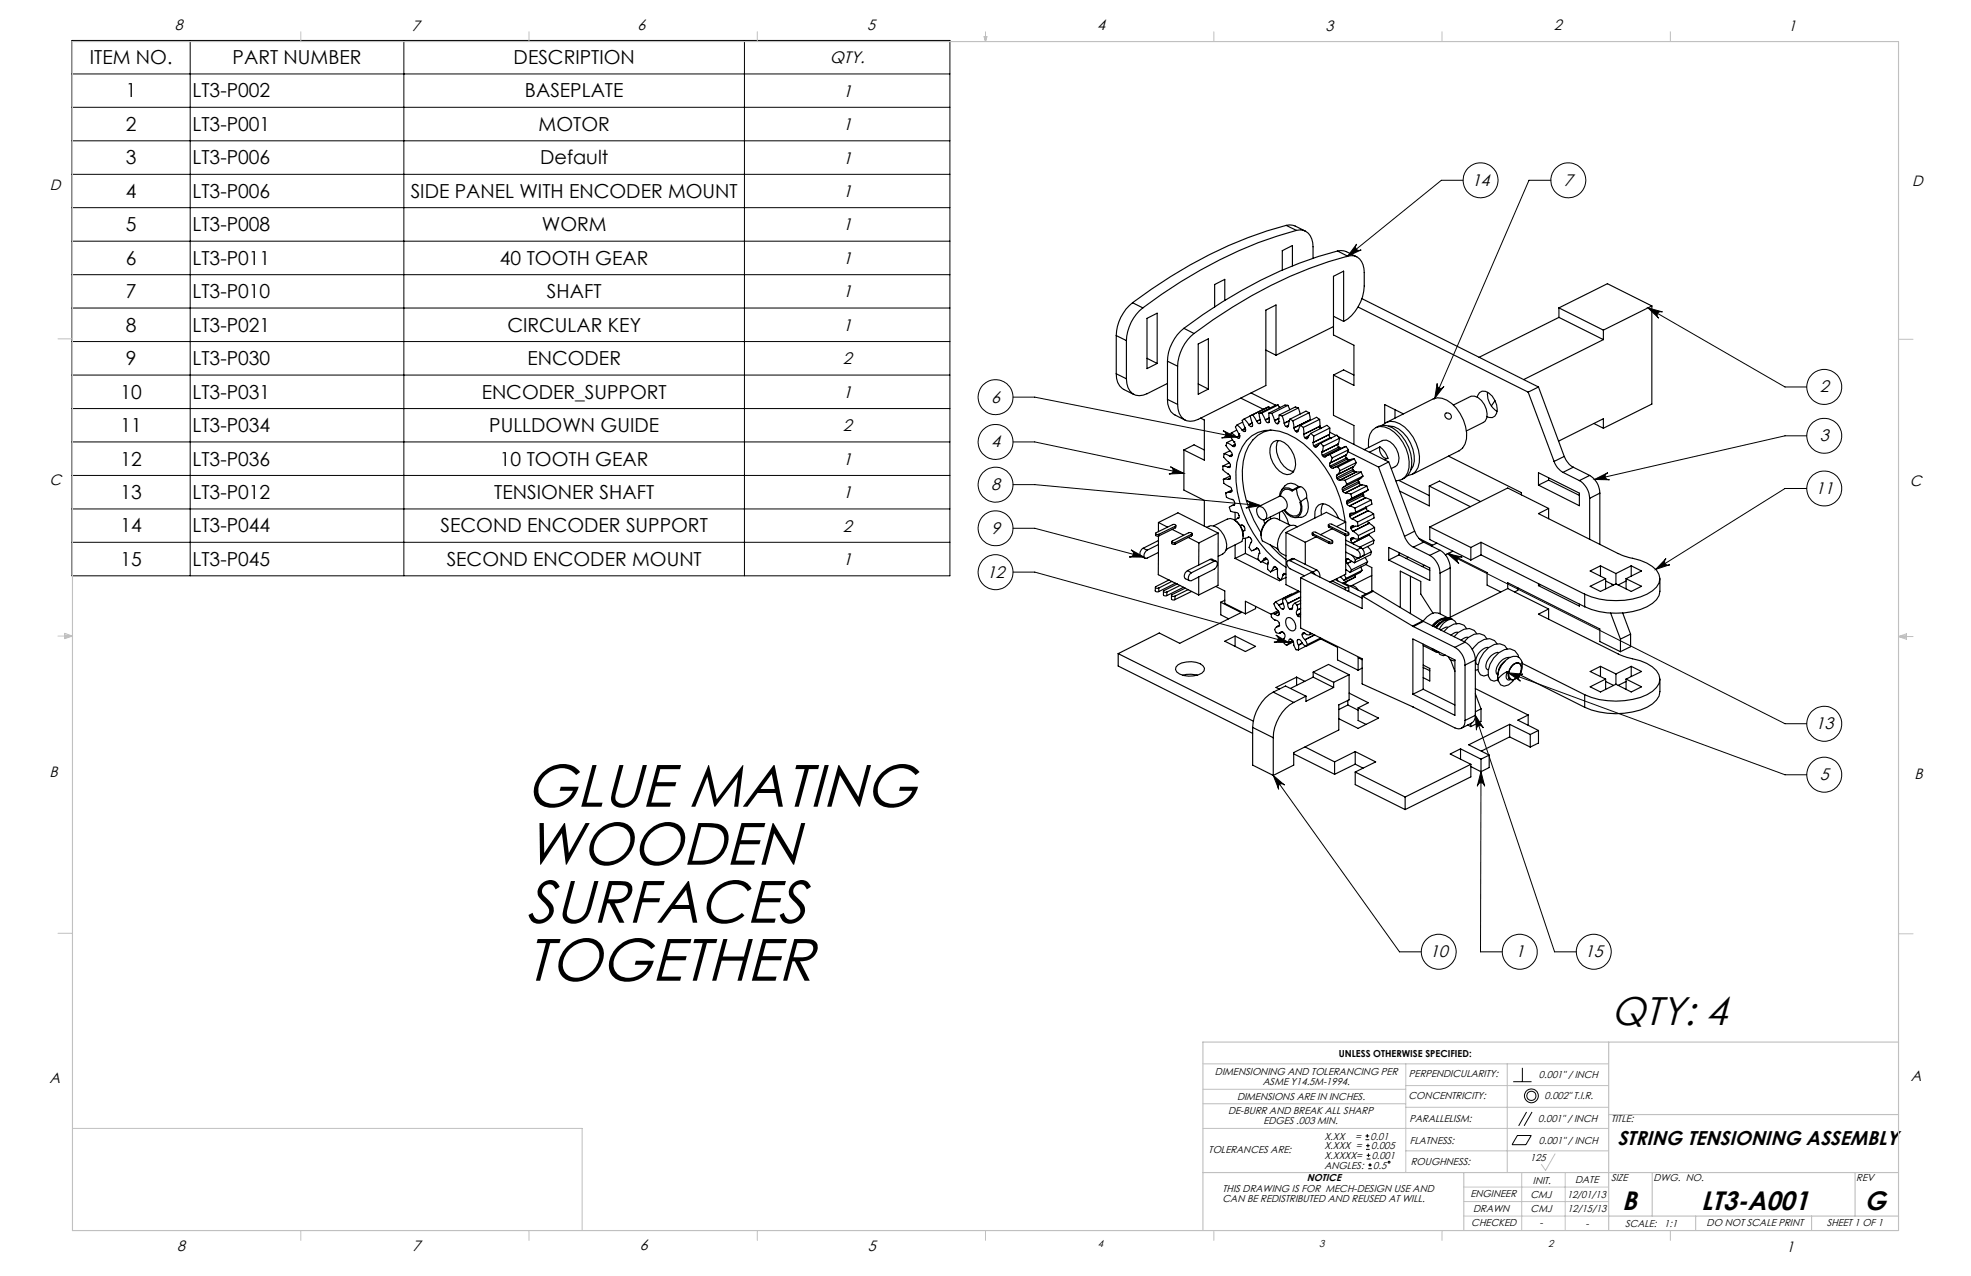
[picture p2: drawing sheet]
<svg xmlns="http://www.w3.org/2000/svg" width="432mm" height="279mm" viewBox="0 0 432 279" stroke-linecap="round" stroke-linejoin="round" font-family="sans-serif">
<g fill="none" stroke="#000" stroke-width=".22">
<path d="M15.8 8.9h192.3v117.2h-192.3zM15.8 16.2h192.3M41.7 8.9v117.2M88.5 8.9v117.2M163.1 8.9v117.2M15.8 23.5h192.3M15.8 30.8h192.3M15.8 38.2h192.3M320.5 39.5h-4.7l-20.6 16.6M339.8 39.5h-4.8l-20.7 47.7M15.8 45.5h192.3M15.8 52.8h192.3"/>
<path d="M297.2 53.4a.81 .81 0 0 0-.1 1.1 .81 .81 0 0 0 1.1 .2l-3 1.4zM15.8 60.1h192.3M15.8 67.5h192.3M15.8 74.8h192.3M361 67.4l3.2 .9a.8 .8 0 0 0-1 .3 .8 .8 0 0 0 .2 1.1zM361 67.4l30.1 17.3h4.7M15.8 82.1h192.3M15.8 89.5h192.3M15.8 96.8h192.3M221.9 96.8h4.8l32.7 6.8M221.9 87h4.8l44.2 8.7M267.9 94.3l3 1.4-3.3 .2a.81 .81 0 0 0 .9-.7 .81 .81 0 0 0-.6-.9z"/>
<path d="M314.9 84a.81 .81 0 0 0 .4 1 .81 .81 0 0 0 1-.4l-2 2.6zM395.8 95.4h-4.7l-41.8 9.6M15.8 104.1h192.3M15.8 111.4h192.3M15.8 118.7h192.3M221.9 115.7h4.8l23.9 6.3M221.9 106.1h4.8l49.5 4.6M256.4 102.2l3 1.4-3.3 .2a.81 .81 0 0 0 .9-.7 .81 .81 0 0 0-.6-.9zM273.1 109.6l3.1 1.1-3.3 .5a.82 .82 0 0 0 .9-.7 .82 .82 0 0 0-.7-.9zM349.3 105l2.9-1.5a.8 .8 0 0 0-.5 1 .8 .8 0 0 0 .9 .6zM395.8 107h-4.7l-28.4 17.7M221.9 125.3h4.8l55.6 15.4"/>
<path d="M247.8 120.4l2.8 1.6h-3.2a.81 .81 0 0 0 .9-.6 .81 .81 0 0 0-.5-1zM279.5 139.1l2.8 1.6-3.2-.1a.81 .81 0 0 0 .9-.6 .81 .81 0 0 0-.5-.9zM317.1 121.2l3.3 .8a.8 .8 0 0 0-1.1 .3 .8 .8 0 0 0 .3 1.1zM317.1 121.2l74 37.3h4.7M365 122.3a.79 .79 0 0 0-.2 1.1 .79 .79 0 0 0 1 .2l-3.1 1.1zM323.2 156.6l1.8 2.8a.8 .8 0 0 0-1-.5 .8 .8 0 0 0-.5 1zM323.2 156.6l17.4 51.8h4.7M330.4 147.3l3.3 .3a.81 .81 0 0 0-1 .5 .81 .81 0 0 0 .4 1.1zM330.4 147.3l60.7 22.4h4.7M278.9 169.8l2.5 2.1a.78 .78 0 0 0-1.1-.1 .78 .78 0 0 0-.2 1zM278.9 169.8l27.7 38.6h4.8M324.4 169l.9 3.2a.81 .81 0 0 0-.9-.8 .81 .81 0 0 0-.8 .8z"/>
<path d="M324.4 169l-.1 39.4h4.8M331.5 236.9h4M333.5 233.8v3.1M299.2 249.6h.8M299.2 248.7h.8M299.3 251.7h.8M299.3 250.9h.8M299.4 253.8h.8M299.4 253h.8M299.5 248.3v.8M299.7 250.4v.8M299.8 255.9h.7"/>
<path d="M299.8 255.1h.7M299.8 252.6v.8M300.1 254.7v.8M332.4 248.6h3.1l-1.2 2h-3zM334.4 243.5l-1.7 3M335.6 243.5l-1.7 3"/>
<circle cx="324.4" cy="39.5" r="3.8"/>
<circle cx="343.6" cy="39.5" r="3.8"/>
<circle cx="218.1" cy="87" r="3.8"/>
<circle cx="218.1" cy="96.8" r="3.8"/>
<circle cx="399.6" cy="84.7" r="3.8"/>
<circle cx="399.6" cy="95.4" r="3.8"/>
<circle cx="218.1" cy="115.7" r="3.8"/>
<circle cx="218.1" cy="106.1" r="3.8"/>
<circle cx="399.6" cy="107" r="3.8"/>
<circle cx="218.1" cy="125.3" r="3.8"/>
<circle cx="399.6" cy="158.5" r="3.8"/>
<circle cx="399.6" cy="169.6" r="3.8"/>
<circle cx="315.2" cy="208.4" r="3.8"/>
<circle cx="332.9" cy="208.4" r="3.8"/>
<circle cx="349.2" cy="208.4" r="3.8"/>
<circle cx="335.5" cy="240" r="1.51"/>
<circle cx="335.5" cy="240" r="1.01"/>
<circle cx="304.3" cy="254.5" r=".21"/>
</g>
<g fill="none" stroke="#c0c0c0" stroke-width=".22">
<path d="M65.9 6.9v2.2M115.9 6.9v2.2M165.9 6.9v2.2M215.6 8h.6l-.3 1.1zM215.7 8l.2 1.1M215.9 6.9v2.2M216 8l-.1 1.1M265.9 6.9v2.2M315.9 6.9v2.2M365.9 6.9v2.2M12.7 74.2h3.2M415.9 74.3h3.2"/>
<path d="M12.7 139.3h3.2M14.2 139.1l1.7 .2M14.2 138.7l1.7 .6-1.7 .5zM15.9 139.3l-1.7 .3M415.9 139.4h3.2M415.9 139.4l1.8-.6v1.2zM415.9 139.4l1.8 .3M417.7 139.2l-1.8 .2M12.7 204.4h3.2M415.9 204.5h3.2M263.5 232.9h88.9M263.5 238.5h44.5"/>
<path d="M308 237.7h44.4M308 232.9v23.9M330.2 232.9v23.9M15.9 247.1h111.6v22.4M263.5 247.1h88.9M263.5 241.7h44.5M308 252h44.4M308 242.5h44.4M320.7 259.9h31.7M333.4 256.8v12.7M340.7 252.7l-2.1 3.6-.9-1.3M342.9 256.8v12.7"/>
<path d="M65.9 269.5v2.1M115.9 269.5v2.1M165.9 269.5v2.1M215.9 269.5v2.1M265.9 269.5v2.1M315.9 269.5v2.1M320.7 263.1h31.7M320.7 266.3h31.7M365.9 269.5v2.1"/>
</g>
<path d="M15.9 9.1h400v260.4h-400zM352.4 228.2v41.3M415.9 228.2h-152.4v41.3M263.5 256.8h152.4M320.7 256.8v12.7M352.4 244.1h63.5M361.9 256.8v9.5M406.4 256.8v9.5M352.4 266.3h63.5M371.5 266.3v3.2M396.9 266.3v3.2" fill="none" stroke="#c0c0c0" stroke-width=".25"/>
<path d="M361 67.4l3.2 .9a.8 .8 0 0 0-1 .3 .8 .8 0 0 0 .2 1.1zM365 122.3a.79 .79 0 0 0-.2 1.1 .79 .79 0 0 0 1 .2l-3.1 1.1zM324.4 169l.9 3.2a.81 .81 0 0 0-.9-.8 .81 .81 0 0 0-.8 .8zM278.9 169.8l2.5 2.1a.78 .78 0 0 0-1.1-.1 .78 .78 0 0 0-.2 1zM247.8 120.4l2.8 1.6h-3.2a.81 .81 0 0 0 .9-.6 .81 .81 0 0 0-.5-1zM256.4 102.2l3 1.4-3.3 .2a.81 .81 0 0 0 .9-.7 .81 .81 0 0 0-.6-.9zM349.3 105l2.9-1.5a.8 .8 0 0 0-.5 1 .8 .8 0 0 0 .9 .6zM314.9 84a.81 .81 0 0 0 .4 1 .81 .81 0 0 0 1-.4l-2 2.6zM297.2 53.4a.81 .81 0 0 0-.1 1.1 .81 .81 0 0 0 1.1 .2l-3 1.4zM317.1 121.2l3.3 .8a.8 .8 0 0 0-1.1 .3 .8 .8 0 0 0 .3 1.1zM330.4 147.3l3.3 .3a.81 .81 0 0 0-1 .5 .81 .81 0 0 0 .4 1.1zM323.2 156.6l1.8 2.8a.8 .8 0 0 0-1-.5 .8 .8 0 0 0-.5 1zM279.5 139.1l2.8 1.6-3.2-.1a.81 .81 0 0 0 .9-.6 .81 .81 0 0 0-.5-.9zM273.1 109.6l3.1 1.1-3.3 .5a.82 .82 0 0 0 .9-.7 .82 .82 0 0 0-.7-.9zM267.9 94.3l3 1.4-3.3 .2a.81 .81 0 0 0 .9-.7 .81 .81 0 0 0-.6-.9z" fill="#000"/>
<g fill="none" stroke="#000" stroke-width=".25">
<path d="M281.8 49.4a97.8 97.8 0 0 0-33.7 16.9M281.8 49.4l1.4-.1 2.8 1.3M281.8 49.4l2.2 1M283.1 58.2v-4.4l-2.2 1.1v4.3M284 50.4a98.7 98.7 0 0 0-33.6 17M284 50.4a2.81 2.81 0 0 1 3.6 2.7l.1 3.5M293 55a96.9 96.9 0 0 0-33.6 16.9M293 55l1.4-.1 2.8 1.3M293 55l2.2 1.1M295.2 56.1a97.8 97.8 0 0 0-33.6 16.9M295.2 56.1a2.74 2.74 0 0 1 3.6 2.7 12.4 12.4 0 0 1-1.9 9.4l-1.7 1.7-.8 .5M244.5 73.5l2.3 1.1"/>
<path d="M244.5 73.5v8.3M246.8 74.6v8.3M248.1 66.3a9.6 9.6 0 0 0-3.6 7.2M248.1 66.3l2.3 1.1M250.4 67.4a9.6 9.6 0 0 0-3.6 7.2M251.3 69.7l2.2-1.1v11l-2.2 1.1zM251.3 78.5l2.2 1.1M255.8 79.1l2.2 1.1M255.8 79.1v8.4M259.4 71.9a9.8 9.8 0 0 0-3.6 7.2M259.4 71.9l2.2 1.1M261.6 73a9.8 9.8 0 0 0-3.6 7.2"/>
<path d="M262.5 75.3l2.2-1.1v11l-2.2 1.1zM268.3 65.8v-4.6l-2.2 1.1v4.9M277.3 76.7l2.2 1.1M279.5 77.8v-11l-2.2 1.1v16.5l-14.8 7.4a2.84 2.84 0 0 1-4.4-2.2l-.1-1.1M292.1 71.5l-12.6 6.3M292.1 69.3l2.3 1.1M294.4 70.4v-11l-2.3 1.1v12.8l4.5 2.3v8.8l-4.5-2.3M297.5 67.2l37.3 18.7M298.4 65.4l38.6 19.3M341.5 69.5l9.8 4.9M341.5 69.5l-17.5 8.7M341.5 67.4l9.8 4.9"/>
<path d="M341.5 67.4v2.1M351.3 74.4l-17.5 8.7M351.3 72.3v2.1M361.9 67l-10.6 5.3M361.9 67v21.5l-10.6 5.3M361.9 67l-9.8-4.9-10.6 5.3M244.5 81.8a3.7 3.7 0 0 0 1.7 3.5l2.2 1.1M244.5 81.8l2.3 1.1M246.8 82.9a3.6 3.6 0 0 0 2 3.6h1.6l.9-.3 4.5-2.2M255.8 87.5a3.8 3.8 0 0 0 1.6 3.4l2.2 1.1M255.8 87.5l2.2 1M258 80.2v8.3"/>
<path d="M259.4 98.5v8.8l4.4 2.3v5.6M259.4 98.5l2.2-1.1 2.2 1.1M262.5 84.1l2.2 1.1M263 91.5l.8 .5v8.8l-4.4-2.3M268.2 99.3l-.1 .8 1.3 1.4 .2 .5a.28 .28 0 0 1-.2 .3 .28 .28 0 0 1-.3 0M268.2 99.3l1.1 .5M268.8 96.9l-.2 .7 1 1.2M268.8 96.9l1.2 .7M269.3 99.8h.1M269.5 98.7l-1.3 .6M269.6 98.8h.1M269.6 98.8l.3 .5v.3"/>
<path d="M269.8 94.8l-.3 .6 .8 1.4M269.8 94.8l1.1 .9M269.9 99.6l-.1 .3-.4-.1M269.9 99.6l-.5 .2M270 96.3l-1.2 .6M270.3 96.8l.3 .7-.3 .3-.3-.2M270.3 96.8h.1M270.6 97.3l-.6 .3M270.9 95.7h.1M270.9 94.2l-1.1 .6M271 93l-.3 .5 .7 1.5M271 93l1.1 1.2"/>
<path d="M271.4 95l.2 .5v.3l-.3 .2-.4-.3M271.4 95h.1M271.6 95.4l-.7 .3M271.8 87.2l5 2.4M272.1 94.2h.1M272.2 92.4l-1.2 .6M272.6 91.7l-.5 .3 .6 1.6M272.6 91.7l1 1.3M272.7 93.6l.2 .6-.2 .3h-.2l-.4-.3M272.7 93.6h.1M272.8 93.8l-.7 .4M273.9 91.1l.4 1.5"/>
<path d="M273.9 91.1l-1.3 .6M274.1 86l5.4 2.7M274.3 92.6l.1 .5-.1 .2a.42 .42 0 0 1-.7-.3M274.3 92.6h.1M274.3 92.6l-.7 .4M274.4 90.8l-.5 .3M274.4 90.8l.9 1.5M275.3 92.3h.1M275.3 92.3l.5 .4M275.8 90.5l.3 1.5M276.1 91.9l-.8 .4M276.1 92.1l.1 .5-.4 .1"/>
<path d="M276.1 92v.1M276.2 92.6l-.4 .1M276.4 90.5h-.6M276.4 90.5l.8 1.4M277.2 92l.2 .4 .3 .1M277.2 91.9v.1M277.7 92.5h.2M278 89.1l-4.1 2M278 89.1l-3.6 1.7M278 89.1l.2 .3M278 90.5l.1 1.4M278 90.5h.6"/>
<path d="M278 92.5h-.1M278 91.5l-.8 .5M278.1 92v.3l-.2 .2M278.1 91.9v.1M278.1 92.3l-.4 .2M278.4 94.2a6.9 6.9 0 0 0-5.6 5 19 19 0 0 0 1 12.5l.9 2.2 1.6 2.8M278.6 90.5l.6 1.6M279 96.7a2.49 2.49 0 0 1 3.2 .9 4.9 4.9 0 0 1 1.1 5.8 2.07 2.07 0 0 1-3-.2 5.3 5.3 0 0 1-1.8-5.9zM279.2 92.1h.1M279.2 92.1l.9-.4-.8 .4M279.3 92.1l.4 .6M279.7 92.7l.2 .1"/>
<path d="M280 88.7h-.5l-3.7 1.8M280 88.7l-3.6 1.8M280 88.7l.3 .6M280 96.4a5.1 5.1 0 0 0 2.1 6.4l1.3 .4M280.1 92.7l-.2 .1M280.1 92.3v.3l-.2 .2M280.1 92.3h.1M280.1 92.5l-.4 .2M280.2 90.9l-.1 1.4M280.2 90.9l.7 .2M280.2 89.1l.3 .1M280.9 91.1l.4 1.5"/>
<path d="M281.3 92.6l.1 .1M281.3 92.6l1.2-.5-1.1 .6M281.4 92.7l.1 .4 .2 .3M281.7 93.4l.3 .1M282.2 88.8l.4 .9M282.2 88.8l-.7-.1-3.5 1.8M282.2 88.8l-3.6 1.7M282.2 93.3l-.2 .2M282.3 93.1l-.1 .4h-.2M282.3 93v.1M282.3 93.1l-.6 .3M282.6 91.8l-.3 1.2"/>
<path d="M282.6 91.8l.6 .3M283.2 92.1l.3 1.6M283.5 93.7l.3 .7M283.8 94.4l.3 .1M284.4 94.4l-.3 .1M284.4 89.3l.4 1.4M284.4 89.3l-.6-.2-3.6 1.8M284.4 89.3l-3.5 1.8M284.5 94.1l-.7 .3M284.9 93.1l-.6 1.4h-.2M284.9 93.1l.6 .5M285.5 93.6l.1 1.5"/>
<path d="M285.6 95.1l.3 .7M285.9 95.8l.2 .2M286.5 95.8l-.1 .3-.3-.1M286.6 95.8l-.5 .2M286.8 90.4l.3 1.5M286.8 90.4l-.7-.4-3.5 1.8M286.8 90.4l-3.6 1.7M286.8 95.4l-.9 .4M287.1 91.9l-3.6 1.8M287.1 91.9v.2M287.2 94.9l-.7 .9M287.2 94.9l.6 .6"/>
<path d="M287.7 96.9l.1 .7M287.7 96.9h.1M287.8 95.5l-.1 1.4M287.8 97.6l.2 .2M288.8 97.5l-.8 .3M289.1 91.8l.1 1.5M289.1 91.8l-.7-.4-3.5 1.7M289.1 91.8l-3.6 1.8M289.2 93.3v.6M289.2 93.6l.3 .2M289.2 93.3l-3.6 1.8M289.2 93.3h.1"/>
<path d="M289.3 97l-.9 .9-.4-.1M289.3 97l.6 .7M289.6 99h.1M289.6 99l.1 .7M289.7 99.7l.2 .2M289.9 97.7l-.3 1.3M291.2 95.1l.2 .7M291.2 95.1l-3.5 1.8M291.3 95.1l-3.6 1.8M291.3 95.1h-.1M291.3 99.5l-1.1 .6-.3-.2M291.3 99.5l.6 .8"/>
<path d="M291.3 93.7v1.4M291.3 93.7l-.6-.6-3.5 1.8M291.3 94.7l1.4 .7M291.3 93.7l-3.5 1.8M291.4 95.8l.2 .3M291.4 95.8h.1M291.4 95.8l-3.6 1.8M292.1 82.1v8.8l4.5 2.3v4.1M292.1 82.1l2.3-1.1 2.2 1.1M293.1 95.6l11.1 5.5M293.2 97.2v.7M293.2 97.2h.1"/>
<path d="M293.2 97.8l.7 .4M293.2 97.2l-3.6 1.8M293.2 97.9l.2 .3M293.2 97.9h.1M293.2 97.9l-3.5 1.8M293.4 98.2l.2 .1M293.4 98.2h.1M293.4 98.2l-3.5 1.7M293.5 96l-.3 1.2M293.5 96l-.6-.7-3.6 1.7M293.5 96l-3.6 1.7M294.9 97.8l.5 .7"/>
<path d="M294.9 97.8l-4.1 1.9M294.9 97.8l-3.6 1.7M295 99.6l-.2 .3 .1 .4M295 99.6l-3.6 1.8M295.3 98.9l6.7 3.4M295.4 98.5l-.4 1.1M295.4 98.5l-3.5 1.8M298.9 98.5l3.9-2a2.03 2.03 0 0 1 2.5 .9 4 4 0 0 1 .8 4.4l-1.3 .8M299.8 98a5.2 5.2 0 0 1 .8-3.8 2.88 2.88 0 0 1 3.8-.3 8.8 8.8 0 0 1 4 9.6 2.59 2.59 0 0 1-2.6 1.8M301.4 93.6a3.2 3.2 0 0 1 3.6 0 8.8 8.8 0 0 1 4 9.6l-.6 .9-1.3 .9M302.3 97.9a4.8 4.8 0 0 1 1.8 2.4M302.3 97.9a2.17 2.17 0 0 0 1.4 2.5l.4-.1"/>
<path d="M302.3 97.9l-2.3 1.1M302.9 93.1a2.84 2.84 0 0 1 3.7-.3 8.9 8.9 0 0 1 4.1 9.6 2.69 2.69 0 0 1-2.3 1.7M303.7 92.5l10.3-5.2a3.9 3.9 0 0 1 4.1 1.1 9.5 9.5 0 0 1 3.2 7.7 3.1 3.1 0 0 1-1.6 2.6l-10.3 5.2M304.2 93.3a5.5 5.5 0 0 1 4.8 3.7 6.8 6.8 0 0 1 .6 5.1l-.5 .8M305.6 89.7v1.8M307.4 90.6l-4-2v4.1M316.6 90.6a.75 .75 0 0 1 1.1 .1 .75 .75 0 0 1-.2 1.1l-.5-.1-.3-.4-.2-.4zM317.3 99.9l16 8v.5M318.4 88.7l3.8-1.9a2.14 2.14 0 0 1 2.4 .9 4.1 4.1 0 0 1 .8 4.5l-4.2 2.2M323.6 87a1.47 1.47 0 0 1 1-1.3 1.47 1.47 0 0 1 1.6 .4 4.5 4.5 0 0 1 1.7 4.4 1.34 1.34 0 0 1-2.1 .7M325.9 85.9a4.4 4.4 0 0 0 2.1 4.2M327.5 87.7l-.8 1.2"/>
<path d="M334.8 85.9l5.7 15.1M337 84.7l-2.2 1.2M337 84.7l5.7 15.2M342.7 99.9a4.8 4.8 0 0 0 2 2.4M342.7 99.9l-2.2 1.1M349.2 92.7l2.1 1.1M351.3 93.8v-2.1l-9.8 4.9M253.2 116.8l.1 .5h.6M253.8 114.4v2M253.8 117.4v3.6M253.8 114.4l2 1M253.8 114.4l4.3-2.1 8.8 4.4"/>
<path d="M253.8 119.2l-2.5 1.3M253.8 118.4l-3.4 1.7M253.9 117v.3M256.7 118.6v.5h.8M256.8 115.9l2.5 1.3M256.8 115.9l-2.9 1.4M257.5 118.8v.3M257.5 115.2v-.3l-.5-.1-3.8 2 .2 .3 .5-.1M257.5 115.2v.4M257.5 115.6l-.7 .3M257.5 115.2l-3.6 1.8M257.6 115l-.1 .6"/>
<path d="M260.3 117.7l-2.8 1.4M260.3 117.7l2.3 1.2M261 117l.2-.2-.2-.1h-.6l-3.7 1.9 .3 .2h.5M261 117l-3.5 1.8M261 117v.3M261 117.3l-.7 .4M261.2 116.8l-.2 .5M262.6 118.9v4.8M264.3 115.5a1.9 1.9 0 0 1 2.4 .1 4.5 4.5 0 0 1 1.7 5.3l-1.5 .9M265.9 115.1l3-1.4a2.35 2.35 0 0 1 2.7 1.3 3.7 3.7 0 0 1 .5 3.6l-3.2 1.6-.3 .3M266.9 116.7l-4.3 2.2M266.9 116.7l-.1 11.5-4.2 2.1"/>
<path d="M267.9 102.1v.8l1.4 1.1 .2 .7M267.9 102.1l1.2 .2M268 105l.1 .8 1.2 .7M268 105h1.1M268.5 108l.2 .9 1.2 .5M269.1 102.3h.1M269.1 105h.1M269.3 106.5h.1M269.3 106.5l.4 .3 .1 .4a.34 .34 0 0 1-.3 .5M269.3 101.4l-1.4 .7M269.5 107.7l-1 .3M269.5 107.7h.1"/>
<path d="M269.5 104.2l-1.5 .8M269.5 104.7v.3h-.4M269.5 104.8l-.4 .2M269.5 104.7l-.4 .3M269.6 102.1l-.5 .2M269.8 107.6l-.3 .1M269.8 107.3l-1.3 .7M269.9 109.4l.5 .3v.3a.37 .37 0 0 1-.2 .6M269.9 109.4h.1M270.2 110.6l-.9 .5v.1l.3 .7 1.2 .3M270.2 110.6h.1M270.4 110.5l-.2 .1"/>
<path d="M270.5 110.4l-.7 .3M270.6 112.2v1.7M270.6 119.3v3M270.7 114a3.8 3.8 0 0 1 1.6 3.4M270.8 112.2h.1M270.8 112.2a.73 .73 0 0 1 .5 1.2M271.3 113.4l-.7 .5M271.3 113.4h.1M271.3 113.4l-.1 .1M272 115a.75 .75 0 0 1 .6 1.2M272 115h.1M272 115h-.4"/>
<path d="M272.4 117.9l1-.2a.42 .42 0 0 1 .6 .2l.2 .5-.6 1.5 .6 .7 .9-.4M272.6 116.2h.1M272.6 116.2l-.3 .3M272.8 117.9v3.3M273.5 117.6l-.2 .1M275.5 111.1a1.08 1.08 0 0 1 1.6 .5 1.47 1.47 0 0 1-.1 2.2 1.91 1.91 0 0 1-1.5-2.7zM275.7 110.9l4.5-2.2a1.75 1.75 0 0 1 1.8 2.3l-.4 .5-4.5 2.3M276.9 113.8l.2 .9M278 113.9a3.8 3.8 0 0 0-1.7 3.4M278.2 119.3l2 2.1 1.5 1.2M278.3 113.2l.1 .4M280.3 112.2v1.6"/>
<path d="M280.9 111.9l1.1 1.8 .3 1.2M281.7 116.6l4.3 2.1M281.7 116.6v11.4l3.2 1.6M282.7 115l-3-1.4a2.37 2.37 0 0 0-2.7 1.3 3.7 3.7 0 0 0-.5 3.5l3.2 1.7 .3 .3M283.1 107.5l-.8-.4a1.44 1.44 0 0 0-1.8 1.6M283.2 107.3l-.1 .2M283.2 107.3a1.68 1.68 0 0 0-2-.4 1.68 1.68 0 0 0-.9 1.8M284.1 107a4.7 4.7 0 0 0 .9 2.9M284.2 115.4a1.84 1.84 0 0 0-2.3 .1 4.5 4.5 0 0 0-1.7 5.3l1.5 .9M284.5 106.5a2 2 0 0 1 1.7 2.4M284.5 106.5a2.24 2.24 0 0 0-3.8 .8M284.5 106.5l-1.3 .8"/>
<path d="M284.9 106.5l-1.8 1M285 109.8l-.2 .1a3.3 3.3 0 0 1-.2 2.7 1.92 1.92 0 0 1-2.8-.6l-.4-.4M285 109.8a2.68 2.68 0 0 1-.7 3.4 2.59 2.59 0 0 1-3-1.5M286 118.7v4.9M286.2 108.9a3.9 3.9 0 0 1-.2 3.9l-.6 .4-1.6 .1M286.2 108.9l-1.2 .9M287.5 116.7l.1 .5M287.6 116.9l-.1-.3 .6-.1 3.9 2-.3 .2-.5-.1M287.6 116.9l3.6 1.7M287.6 116.9v.3M287.6 117.2l.7 .3M288.1 113.4a3 3 0 0 1 .8-2.8 2.49 2.49 0 0 1 3.1 .8l.7 1 .6 1.2"/>
<path d="M288.3 117.5l2.9 1.5M288.3 117.5l-2.3 1.2M289.8 110.3l-.4 1.5 .1 .9M291 114.9l.1 .5M291.1 115.1l-.1-.2 .6-.2 3.9 2-.3 .2h-.5M291.1 115.4l.8 .4M291.1 115.1l3.6 1.8M291.1 115.1v.3M291.2 118.6v.4M291.4 101.4v.7M291.4 102.1l.2 .2M291.6 102.3l.1 .2h.4"/>
<path d="M291.9 100.3l-.5 1.1M291.9 115.8l-2.6 1.3M291.9 115.8l2.8 1.4M292 118.5l-.2 .5h-.6M292.1 102.4v.1M292.8 104.6l.2 .3M292.9 104l-.1 .2v.4M292.9 104h.1M293 104.9l.3 .3 .2-.1M293.1 102.2l-1 .2M293.1 102.2l.5 .8M293.5 105.1h.1"/>
<path d="M293.6 103l-.6 1M293.6 105.1l1.1 .1M294.1 107.2l.1 .4M294.2 107.6l.3 .3h.2M294.3 106.7l-.3 .2 .1 .3M294.3 106.7h.1M294.7 105.2l.4 .8M294.7 114.2a25.3 25.3 0 0 0-10.9-18.2 9.4 9.4 0 0 0-8.2-1.3 9.1 9.1 0 0 0-4.8 8.6 25.1 25.1 0 0 0 10.9 20.9M294.7 116.9v.3M294.7 107.9h.1M294.7 107.9l1.2 .3M294.8 114.3l-4.2-2.1-8.9 4.4"/>
<path d="M294.8 114.3l-2 1M294.8 114.3v2M294.8 117.3v8.4l-3.4 1.8M294.8 119.2l2.5 1.2M294.8 118.3l3.4 1.6M294.9 100.3l.2 .2M294.9 100.3h.1M294.9 100.3l-3.5 1.8M295 110l.1 .3M295.1 106l-.8 .7M295.1 110.3l.1 .3 .4 .2M295.1 100.5l.2 .3 .3-.1"/>
<path d="M295.1 100.5h.1M295.1 100.5l-3.5 1.8M295.5 116.7l-.2 .5h-.6M295.6 110.8h.1M295.7 110.8l1.1 .5M295.7 112.7v.4M295.7 113.1l.5 .5M295.7 100.6l-3.5 1.8M295.9 108.2l.3 .9M295.9 118.3l.4 .6M296 115.4v.3M296 115.7l.4 .6"/>
<path d="M296 118l-.1 .3M296.2 109.1l-1.2 .6v.3M296.2 113.6h.1M296.2 113.6l1.2 .7M296.3 118.9h.1M296.3 117.8l-.3 .2M296.4 102.8l.1 .3M296.4 118.9l.3 .3M296.4 102.8l-3.6 1.8M296.4 117.8l1.2 .3M296.4 117.8h.1M296.4 117.8h-.3l-.1 .2"/>
<path d="M296.4 116.3h.1M296.4 112.4l-.7 .3M296.5 116.3l1.1 1M296.5 115.2l-.5 .2M296.5 102.2l-.1 .1v.5M296.5 102.2l-3.6 1.8M296.5 103.1l.3 .3h.3M296.5 103.1h.1M296.5 103.1l-3.5 1.8M296.7 100.5l.4 .8M296.7 100.5l-1 .2M296.7 100.5l-3.6 1.7"/>
<path d="M296.7 117.9l-.8 .4M296.8 111.3l.2 .8M297 115.2l-1 .5M297 112.1l-1.2 .3-.1 .3M297.1 103.4l-3.6 1.7M297.1 103.4h.1M297.1 103.4h1.1M297.1 103.4l-3.5 1.7M297.1 101.3l-.6 .9M297.1 101.3l-3.5 1.7M297.4 114.3l.1 .9M297.5 115.2l-1.3-.1-.2 .3"/>
<path d="M297.6 117.3v.8M297.6 105.5l.1 .3M297.6 105.5h.1M297.6 105.5l-3.5 1.7M297.7 105.8l.2 .2 .4 .2M297.7 105.8h.1M297.7 105.8l-3.5 1.8M297.8 105l-.2 .2v.3M298.2 119.9a1.18 1.18 0 0 1 .4 1.8l-.9 .5M298.2 119.9l-.9 .5M298.2 103.4l.4 .8M298.2 103.4l-3.5 1.8"/>
<path d="M298.3 106.2l1.1 .2M298.3 106.2h.1M298.3 106.2l-3.6 1.7M298.6 108v.2M298.6 108.2v.3M298.6 108.2h.1M298.6 108.2l-3.6 1.8M298.6 104.2l-.8 .8-3.5 1.7M298.6 104.2l-3.5 1.8M298.6 108.5l.6 .5M298.6 108.5h.1M298.6 108.5l-3.5 1.8"/>
<path d="M299.2 109l1.2 .5M299.2 111v.3M299.2 109l-3.6 1.8M299.2 111.3l.5 .5M299.2 111.3h.1M299.2 111.3l-3.5 1.8M299.4 106.4l.3 .9M299.4 106.4l-3.5 1.8M299.6 114.1l.4 .4M299.6 119.7l.9 1.1M299.7 107.3l-4 2.1M299.7 111.8l-3.5 1.8"/>
<path d="M299.7 107.3l-3.5 1.8M299.7 111.8h.1M299.8 111.8l1.1 .7M299.8 111.8l-3.6 1.8M299.8 117l.1 .1M299.9 117.2l1.1 1.1M299.9 117.2l-3.5 1.7M299.9 117.1l-3.6 1.8M299.9 117.1v.1M300 114.5l-3.6 1.8M300 114.5v.1M300 114.6l1.1 .9"/>
<path d="M300 114.6l-3.5 1.7M300.4 109.5l.2 .9-3.6 1.7M300.4 109.5l-3.6 1.8M300.9 112.5l.1 .9-3.5 1.8M300.9 112.5l-3.5 1.8M301 118.3l-.1 .7-2.4 1.2M301 118.3l-3.1 1.5M301.1 115.5v.8l-3.5 1.8M301.1 115.5l-3.5 1.8M302 102.3l5.7 15.1M304.1 100.3l-.7 .4M304.2 119.9l9 4.5v2.7l-9-4.5z"/>
<path d="M304.2 101.1l-2.2 1.2M304.2 101.1l5.7 15.2M306.5 105.2l6.6 3.3M307.7 117.4a4.2 4.2 0 0 0 1.9 2.4M309.6 119.8l3.6 1.8M309.9 116.3a4.7 4.7 0 0 0 2 2.4M309.9 116.3l-2.2 1.1M310.9 117.9l2.9 1.5M311.9 118.7l-2.3 1.1M311.9 118.7l3.6 1.8M313.1 106.4v4.4l-6.5-3.3M313.1 106.4l9 4.5"/>
<path d="M313.1 106.4l2.2-1.1 9 4.5M313.2 115.4v2.7l9 4.5M313.2 115.4l9 4.5M314.8 118.9l-1.3 .6M322.2 119.9v2.7M324.4 118.7v2.8M324.4 118.7l22.8 11.4M324.4 118.7l-2.2 1.2M337 103.5l9 4.5v2.7l-9-4.5zM339.3 111.3l-2.3 1.2 17.5 8.7 2.7 1a10.7 10.7 0 0 1 5.7 2.6 2.87 2.87 0 0 1-.9 4.6 16.1 16.1 0 0 1-14.8 .7M339.3 105.1l-2.3 1.1M339.3 105.1l6.7 3.4"/>
<path d="M339.3 104.6v.5M339.3 111.3v2.3M339.3 111.3l-9-4.4-17.1 8.5M340.5 101a4.4 4.4 0 0 0 1.9 2.4M342.4 103.4l3.6 1.8M344.7 102.3l-2.3 1.1M344.7 102.3l3.6 1.8M346 105.2a4.7 4.7 0 0 1 2.3 3.9M348.3 104.1a4.5 4.5 0 0 1 2.2 3.9M348.3 109.1v9M348.3 104.1l-2.3 1.1M350.5 108v11.2"/>
<path d="M350.5 108l-2.2 1.1M250.4 120.1a1.17 1.17 0 0 0-.4 1.7l.9 .4M250.4 120.1l.9 .4M251.3 120.5a1.24 1.24 0 0 0-.5 1.7h.5l2.5-1.2M253.1 128.6v.9h.8M253.8 121v4.8l2.9 1.5M253.9 128.8v.7M254.9 129.5v.9h.7M255.6 129.6v.8M256.1 127l-3 1.6 .3 .2h.5M256.6 130.4l.1 .8 .2 .2 .5-.1M256.7 127.3l1.2 .6"/>
<path d="M256.7 127.3l-2.8 1.5M257.4 130.5v.8M257.5 127.7l-3.6 1.8M257.9 127.9l-3 1.6 .1 .1h.6M257.9 127.9l.6 .3M258.5 128.2l1.1 .6M258.5 128.2l-2.9 1.4M259.3 128.6l-3.7 1.8M259.6 128.8l-3 1.6 .3 .2 .5-.1M259.6 128.8l3 1.5M260.1 125a1.23 1.23 0 0 0-.4 1.7l.9 .4M260.1 125l.9 .4"/>
<path d="M260.3 129.1l-2.9 1.4M261.1 129.5l-3.7 1.8M262.6 123.7l-2.5 1.3M262.6 126.3v4M265.1 122.5l.4-.1 .9 .5M265.1 122.5l-2.5 1.2M265.1 122.5l.9 .4M266 122.9l.2-.1a.92 .92 0 0 1 0 1.7l-5.2 2.6h-.5a1.22 1.22 0 0 1 .5-1.7M266 122.9l-5 2.5M266.3 128.4l2 1v2.8l4.5 2.2M267.4 131.9l4.5 2.2-13.5 6.8-4.4-2.3-9 4.5M267.4 131.9v2.7l1.8 .9"/>
<path d="M268.3 131.4l-.9 .5M270.6 139.3v2.2M270.6 122.3l9.7 4.9v-.4M272.8 134.4v-2.7l5.7 2.8M272.8 121.2l-2.2 1.1M272.8 121.2l3 1.5M275.1 132.8v.5l-2.3 1.1M275.1 120.2l.3-.2 .3 .3 .2 .5v.3M275.1 120.2h.1M275.3 120l-.2 .2M275.4 120.1l-.7 .3M275.9 121.1l-.3 1.3 .6 .7"/>
<path d="M275.9 121.1h.1M276.4 123l1.3 .6M277 122.4l.4-.2 .4 .5-.1 1.9 .6 .6M277 122.4h.1M277 122.4l-.8 .7M277.3 122.2l-.3 .2M277.6 122.4l-1.4 .7M278.5 134.4v.7a1.8 1.8 0 0 0 1.4 .8l.4 .7a.49 .49 0 0 1-.1 .5 .49 .49 0 0 1-.5 .1M279 124.3l.2-.3 .4 .2 .3 .4v.4M279 124.3l-.7 .9M279 124.3h.1M279 124.3l.4-.2-.4 .2"/>
<path d="M279.3 134.4h-.8M279.3 134.4h.1M279.4 131.8l-.3 .4 .5 1.1a1.08 1.08 0 0 1 .6 1.2l-.1 .2a.58 .58 0 0 1-.8-.3M279.4 131.8l.8 .7M279.6 124.6l.3 .1M279.7 137.2l-.4 .7 .1 .2 .2 .4 .8 .1M279.7 137.2h.1M279.8 124.5l-1.5 .7M279.9 125.1l.1 1.4 .6 .5M279.9 125v.1M280 133.7l-1.5 .7M280.1 134l-.8 .4"/>
<path d="M280.2 132.5h.1M280.2 134l-.9 .4M280.2 132.5l.4 .6 .5 .3M280.3 136.9l-.6 .3M280.4 138.6a.55 .55 0 0 1 .9 .1l.2 .7-.2 .4M280.4 138.6h.1M281 138.3l-.6 .3M281.1 132.1l.2 .7v.3l-.2 .3M281.1 131.1v1M281.1 131.1h.5M281.1 132.1l-.9 .4M281.1 132l-.9 .5"/>
<path d="M281.1 125.9l-.5 1.1M281.1 125.9h.1M281.1 125.9l.5-.3-.5 .3M281.2 133.3l-.1 .1M281.3 139.8a1.08 1.08 0 0 0 .1 1.2l.4 .3M281.3 139.8h.1M281.6 131.1l.5 1.1M281.7 125.7l-.4-.1-.2 .3M281.7 126.4l-1.1 .6M281.9 135.4a1.08 1.08 0 0 1 1.6 .6 1.46 1.46 0 0 1-.2 2.1 1.9 1.9 0 0 1-1.4-2.7zM282.1 132.2h.1M282.1 132.2l.1 .7 .4 .5"/>
<path d="M282.6 133.4l.2 .1M282.6 122.8h-.5a1.27 1.27 0 0 0 .5 1.7l3.2 1.6M282.6 122.8l5 2.5M282.9 130.1l-3.5 1.7M283.1 133.2l-.3 .3M283.2 133.1l-.6 .3M283.5 122.3h-.4l-.9 .5M283.5 122.3l-.9 .5M283.5 122.3l2.5 1.3M283.7 132.1a1.06 1.06 0 0 0-.6 1.2l-.3 .2M283.7 132.1l.5 .4M284.2 132.5v1"/>
<path d="M284.2 134.6l.1 .2M284.2 133.6l-.2 .4 .2 .6M284.2 133.5v.1M284.2 133.5l.7-.3-.7 .4M284.3 134.8l.3 .2h.2M284.4 129.4l-3.3 1.7M284.7 129.5l-3.1 1.6M284.9 126.5v11l13.5 6.8 .1 5.5a267.3 267.3 0 0 1 20.2 9.6 1.5 1.5 0 0 0 1.7-.1 1.5 1.5 0 0 0 .6-1.5M284.9 126.5l13.5 6.7v-2.7M284.9 126.5l2.3-1.1 11.2 5.6M284.9 132.1l-.7 .4M284.9 131.4l-1.2 .7"/>
<path d="M284.9 130.7l-2.8 1.5M284.9 130.8l-2.8 1.4M284.9 134.5l-.6 .3M284.9 134.2l-.7 .4M285.3 139l.1 .6 .5 .5M285.3 138.7l.1-.1a.6 .6 0 0 1 .8 .4h.8M285.3 138.7v.3M285.7 138.6l-.4 .1M285.9 138.7l-.6 .3M286 123.6l2.5 1.2M287 138.5v.5M287.4 138.7l-.4 .3"/>
<path d="M287.6 125.3l.5 .5M288 139l-2.1 1.1M288.5 124.8a1.36 1.36 0 0 1 .6 1.5M288.5 124.8l-.9 .5M289.3 139.7l-2.9 1.4M289.3 139.9l3.7 1.8v2.8l4.5 2.3M289.6 139.8l-3.5 1.7M291.9 127.2l2.8 1.5M292.5 126.9l3 1.6-.5 .2h-.3M292.9 126.7l.2 .5M293.7 126.3l.8 .8M294.5 127.7l4.8 2.4"/>
<path d="M294.5 125.9l.4 .7M294.7 128.7v.5M294.9 126.6l-.4 .5M294.9 124.7l.9 .6M294.9 122.6v.3l.3 .5M294.9 124.7l-.1 .1M295 124.7l-.2 .1M295 122.4l.2-.1 1.5 .9M295 122.4l-.1 .2M295.2 123.4l.9 1.4M295.2 123.4h.1M295.2 127.3l-.9 .5"/>
<path d="M295.2 122.3l-.2 .1M295.4 122.4l-.5 .2M295.5 128.5v.8l-.2 .1M295.9 128.4a1.19 1.19 0 0 1 1.6 .8M296.1 124.8l-.3 .5M296.1 122.9l-.9 .5M296.2 121.6l.7 1M296.8 125.9l.1 .4M296.9 122.6l-.2 .6M296.9 126.3l-2.7 1.5M296.9 126.3l-2.8 1.4M297.3 120.4a1.18 1.18 0 0 1 .5 1.7h-.5l-2.5-1.2"/>
<path d="M298.1 124.2l.3 .7M298.4 130.5l.2 .1M298.4 124.9l-.4 .4-3.5 1.8M298.4 124.9l-3.5 1.7M298.6 130.6l10.9 6.5M299 122.1l.6 .9M299.2 123.6l1.3 .7v5.1M299.6 123l-.3 .6-3.5 1.7M299.6 123l-3.5 1.8M300.5 120.8l-.3 .7-3.5 1.7M300.5 120.8l-3.6 1.8M300.5 126l-4.5 2.3"/>
<path d="M300.8 129.5l-.1-.1-2.3 1.1M300.8 129.5l-2.2 1.1M300.8 129.5l10.9 6.5M306.5 121.5l-2.3 1.1M306.5 121.5l6.7 3.4M306.5 121v.5M306.8 133v-7.9l4.5 2.2v2.8l2.6 4.2M308.5 122l-.5 .3M309 126.2v8.2M309.5 137.1l.1 .1M309.5 139.9l9.2 4.6v12.1l-9.2-4.6zM309.6 137.2l9.1 4.5"/>
<path d="M311.7 136l.2 .1M311.7 136l-2.2 1.1M311.9 136.1l-2.3 1.1M311.9 136.1l9.1 4.5M312.1 123.8l-.5 .2M313.2 121.6a4.8 4.8 0 0 1 2.3 3.9M315.3 136.5l-.8 .9M315.3 136.5l.1 .1M315.3 136.5l-.9 .8M315.4 136.6l-.7 .9M315.5 120.5a4.5 4.5 0 0 1 2.2 3.9M315.5 125.5v8.9"/>
<path d="M315.5 120.5l-2.3 1.1M316.7 135.3a4.5 4.5 0 0 0-3 1.7M317.1 137.3l-.7 .2-.7 .5M317.2 135.3l-1.9-1a3.1 3.1 0 0 0-3.5 1.7M317.4 121.1l8.4 4.3v2.7l3 1.5M317.7 124.4l-2.2 1.1M317.7 124.4v11M317.9 135.6a3.6 3.6 0 0 0-2.6 2.2M317.9 135.6h-.7l-.9 .4-.9 .6M318 135.5l-.1 .1M318 135.5l.7 .5 .4 .6M318 135.5h.1"/>
<path d="M318 135.5a3.7 3.7 0 0 0-4 1.7M318 135.5a3 3 0 0 0-2.7 1M318.2 135.6a2.89 2.89 0 0 0-3.6 .7l-.7 .8M318.3 120.7l-1.6 .8M319.3 138.4l-1.4 .7M321.3 137.6a2.53 2.53 0 0 0-4.1-.2l-.9 .9M321.5 139.5l-.7 .2-.7 .5M323.5 138.7l-.5-.7a3.4 3.4 0 0 0-4.4 1.4M324.4 121.5l22.8 11.4M324.4 121.5l-2.2 1.1M325.7 139.8a2.53 2.53 0 0 0-4-.2l-.8 .8M330.3 128.9v-1.3l20.2 10.1v2.8l4.5 2.2"/>
<path d="M330.3 128.9l-12.6 6.2M330.3 128.9l9 4.5M332.5 128.7v.6l-.7 .3M337 128.2l9 4.5v-.4M337 127.8v.4M337.5 128l-.5 .2M339.3 133.4l-2.3 1.1 17.9 8.9 2.3 .7a10.5 10.5 0 0 1 5.7 2.8 2.64 2.64 0 0 1 0 3.6 11.9 11.9 0 0 1-8.9 3 15.3 15.3 0 0 1-6.8-1.4M339.3 133.4v2.2M347.2 130.1v2.8M350.6 123.9v2.3M350.6 123.9l3.4 1.7M350.6 123.9l-2.2 1.1 3.4 1.7"/>
<path d="M351.8 126.7l-3.4 1.7 2.2 1.1 3.4-1.7M351.8 126.7v2.2M351.8 127.2l1.7 .9M352.8 134.2l2.2 5.7M353.2 127.9l.1 .3M354 125.6v2.2M355 139.9v2.8M355.5 134.2l1.7 4.7M356.2 126.7v2.2M356.2 126.7l3.4 1.7-2.2 1.1-3.4-1.7M356.2 127.2l-1.7 .9M357.2 138.9l-2.2 1"/>
<path d="M357.2 138.9v2.7l-2.2 1.1M357.4 123.9v2.3M357.4 123.9l2.2 1.1-3.4 1.7M357.4 123.9l-3.4 1.7M363.6 126.7v2.8a4.2 4.2 0 0 1-2.8 3.4 17.2 17.2 0 0 1-13.6 0M245 143.1l29.6 14.8M245 143.1v2.7l29.4 14.8M258.1 145.6a5.1 5.1 0 0 1 5.5 .2l.3 .5-.1 .6a4.2 4.2 0 0 1-4.4 1l-1-.3-.6-.5-.3-.5 .1-.5zM259.1 147.8a5.9 5.9 0 0 1 3.2 0M268.3 140.4l2.3-1.1 4.5 2.2-2.3 1.2zM274.4 159.3l4.5 2.2M274.4 159.3v8.2l4.5 2.3"/>
<path d="M278.9 151.6a9.5 9.5 0 0 0-4.5 7.7M278.9 151.6l4.5 2.2M278.9 151.6l2.7-1.4 4.5 2.2M282.3 140.7a.57 .57 0 0 1 .3-.8h.2a1 1 0 0 1 .6 1.4l.6 1h.4M282.3 140.8l-.5 .5M282.3 140.7v.1M283.2 140.3l-.9 .4M283.2 140.3l-.9 .5M283.4 140.5l-1.6 .8M283.4 153.8a9.2 9.2 0 0 0-4.5 7.7M284.1 148.3l1.8 .9M284.1 148.3l-4.6 2.2 .8 .4"/>
<path d="M284.1 148.3v1.8M284.4 141.2l-.2-.9 .4-.3 .3 .2 .9 1.1 .3 .2M284.4 141.2l.1 .1M284.5 141.3l-.1 1M285.3 140.8l-.9 .4M285.3 140.9l-.8 .4M285.9 140.1h.1M285.9 140.1l.5 1M286.1 141.5l-1.7 .8M286.1 152.4l-2.7 1.4M286.4 141.1l-.3 .4M287.7 148.3l4.5 2.2"/>
<path d="M287.7 148.3l-5 2.4M287.7 147.2l3.3-1.7 4.6 2.2M287.7 147.2l4.5 2.2M287.7 147.2v1.1M292.2 150.5l-6.1 3.1v-1.2M292.2 149.4v1.1M295.3 153.4v1M295.3 154.4l2.2 1.1M295.3 154.4l-2 1M295.6 147.7v5.5l-2.3 1.1v5.5l-9.9 5v2.7l-4.5 2.3M295.6 147.7l-3.4 1.7M295.6 151.8l4.2 2.1-2.3 1.1"/>
<path d="M297.5 155v2.8l1.8 .8M297.5 155l4.5 2.2-4.5 2.3-4.2-2.1M298.4 144.5l-.9-.5v2.8M298.4 146.3l-.9 .5M311.8 141.4l2.7 1.3M311.8 145.6l1.4 .8v2.7l-1.4-.7M311.8 146.2l1.4 .7M311.8 150.9l-2.3 1.1M311.8 150.9l6.9 3.5M311.8 141v9.9M313.8 142l.9 .8 .5 .1M314.1 142.2l1 .6"/>
<path d="M315.1 142.7l.3 .6 .8 .3 .4-.2M317.3 143.8l.3 .6 .8 .3 .3-.1M317.8 144.5l.9 2.5M318.7 141.7a4.5 4.5 0 0 1 2.3 3.9M321 140.6a4.8 4.8 0 0 1 2.2 3.9M321 145.6v12.2M321 140.6l-2.3 1.1M321.5 158.8l.7 .3M322.2 158.4v.7M323.2 156.6a1.87 1.87 0 0 1-.8 1.7l-2.3 1.2M323.2 151.9l1.2 3.3M323.2 144.5l-2.2 1.1"/>
<path d="M323.2 156.6l-2.2 1.2M323.2 144.5v12.1M323.2 150.8l11.6 5.8M323.7 146.6l-.5 .2M324.4 155.2l-1.2 .7M324.4 155.2v2.8l-2.2 1.1M326 141.7a3.2 3.2 0 0 0-2.6 3.6l.3 .2M327.9 140.9l-.5-.6-1-.5a4.7 4.7 0 0 0-3.9 2.4M328.2 142.8a3.2 3.2 0 0 0-2.6 3.6l.3 .2M328.2 148.6l.1 .6 .5 .8 .7 .2 1-.2 1.1-1.2M328.3 147l-.2 1.1 .1 .5M328.3 147a4.3 4.3 0 0 1 4-3.3 1.87 1.87 0 0 1 1.2 2l-.3 1.5-.6 1"/>
<path d="M328.3 147l-.2 1.1v1M329.7 144.8a3 3 0 0 0-1.4 2.2M330.2 142.1a2.53 2.53 0 0 0-4.1-.3 5.7 5.7 0 0 0-2.3 5.1l.5 .8 .8 .3 .8-.2M330.2 147.1l.2 .2M330.2 147.1l-.7 .4-1.3 1.1M330.2 147.1a1.23 1.23 0 0 0 .3 1.8l.4-.1M330.4 147.3v.2M330.4 147.3l.2 1.2M330.4 147.5a2.48 2.48 0 0 1 2.3-2.4 1.65 1.65 0 0 1 .4 2.4l-.5 .7M330.5 147.4l-.1 .1M330.5 147.4a2.43 2.43 0 0 1 2.2-2.2 1.6 1.6 0 0 1 .3 2.3l-.4 .7M330.5 147.4l.2 1"/>
<path d="M330.6 148.5l.3 .3M330.6 148.5a.91 .91 0 0 0 1 .3M330.7 148.4a.82 .82 0 0 0 1 .4M330.7 148.4l-.1 .1M330.7 158.6l-8.9 4.5 4.4 2.2M330.7 158.6l4.5 2.2M330.7 158.6v2.8M330.8 144a3.2 3.2 0 0 0-3 3.4l.4 .3M331.7 148.8h-.1M332.1 148.6l-.5 .2M332.6 148.2h.1M332.6 148.2l-.9 .6"/>
<path d="M332.7 144a2.2 2.2 0 0 0-3.1-1.8 5.8 5.8 0 0 0-3.5 5.9l.4 .8 .8 .3 .8-.3M333 147.7l14.2 7.2M333.4 145.2l13.8 6.9M334.8 156.6l-2.3 1.1 4.5 2.2M334.8 156.6v2.2M337 159.9v2.8l-1.8 .9M337 159.9l-1.8 .9M347.2 152.1v2.8M350.6 145.9l3.4 1.7M350.6 145.9l-2.2 1.1 3.4 1.7M350.6 145.9v2.2M351.8 148.7l-3.4 1.7 2.2 1.1 3.4-1.7"/>
<path d="M351.8 148.7v2.3M351.8 149.2l1.7 .9M354 147.6v2.2M356.2 148.7l3.4 1.7-2.2 1.1-3.4-1.7M356.2 148.7v2.3M356.2 149.2l-1.7 .9M357.4 145.9l2.2 1.1-3.4 1.7M357.4 145.9l-3.4 1.7M357.4 145.9v2.2M363.6 148.7v2.7a4.3 4.3 0 0 1-2.8 3.5 17.2 17.2 0 0 1-13.6 0M278.9 161.5v8.3M283.4 165.1l9 4.4"/>
<path d="M285.9 163.5l6.5 3.3M292.4 166.8v2.7M296.9 164.6l4.5 2.2-4.5 2.3M296.9 164.6l-4.5 2.2M296.9 169.1l10.9 5.4M296.9 164.6v2.7M296.9 169.1v2.7l10.9 5.5M296.9 167.3l1.7 .9M296.9 167.3l-4.5 2.2M307.8 174.5v2.8M320 164l-2.3 1.1 4.5 2.3M320 164l4.4 2.2"/>
<path d="M320 164v2.2M322.2 167.4v2.7l-14.4 7.2M322.2 167.4l-14.4 7.1M322.2 167.9l2.2 1.1M324.4 166.2v2.8M326.2 165.3l-1.8 .9M326.2 165.3v2.8l-1.8 .9M330.7 161.4l-6.2 3.1M330.7 161.4l4.5 2.2M335.2 160.8v2.8"/>
</g>
<g font-size="13.1">
<text x="115.2" y="176.6">GLUE MATING</text>
<text x="115.2" y="189.3">WOODEN</text>
<text x="115.2" y="202">SURFACES</text>
<text x="115.2" y="214.7">TOGETHER</text>
</g>
<text font-size="8.8" x="352.9" y="224.5">QTY: 4</text>
<g font-size="5.8">
<text x="355.4" y="264.9">B</text>
<text x="372.7" y="264.9">LT3-A001</text>
<text x="408.5" y="265">G</text>
</g>
<text font-size="4.4" x="354.3" y="250.7">STRING TENSIONING ASSEMBLY</text>
<g font-size="4.2">
<text x="19.7" y="14">ITEM NO.</text>
<text x="51" y="14">PART NUMBER</text>
<text x="112.5" y="14">DESCRIPTION</text>
<text x="27.6" y="21.3">1</text>
<text x="42.2" y="21.3">LT3-P002</text>
<text x="115" y="21.3">BASEPLATE</text>
<text x="27.6" y="28.7">2</text>
<text x="42.2" y="28.7">LT3-P001</text>
<text x="118" y="28.7">MOTOR</text>
<text x="27.6" y="36">3</text>
<text x="42.2" y="36">LT3-P006</text>
<text x="118.3" y="36">Default</text>
<text x="27.6" y="43.3">4</text>
<text x="42.2" y="43.3">LT3-P006</text>
<text x="90" y="43.3">SIDE PANEL WITH ENCODER MOUNT</text>
<text x="27.6" y="50.7">5</text>
<text x="42.2" y="50.7">LT3-P008</text>
<text x="118.7" y="50.7">WORM</text>
<text x="27.6" y="58">6</text>
<text x="42.2" y="58">LT3-P011</text>
<text x="109.5" y="58">40 TOOTH GEAR</text>
<text x="27.6" y="65.3">7</text>
<text x="42.2" y="65.3">LT3-P010</text>
<text x="119.8" y="65.3">SHAFT</text>
<text x="27.6" y="72.6">8</text>
<text x="42.2" y="72.6">LT3-P021</text>
<text x="111.2" y="72.6">CIRCULAR KEY</text>
<text x="27.6" y="80">9</text>
<text x="42.2" y="80">LT3-P030</text>
<text x="115.6" y="80">ENCODER</text>
<text x="26.4" y="87.3">10</text>
<text x="42.2" y="87.3">LT3-P031</text>
<text x="105.5" y="87.3">ENCODER_SUPPORT</text>
<text x="26.4" y="94.6">11</text>
<text x="42.2" y="94.6">LT3-P034</text>
<text x="107.2" y="94.6">PULLDOWN GUIDE</text>
<text x="26.4" y="101.9">12</text>
<text x="109.5" y="101.9">10 TOOTH GEAR</text>
<text x="42.2" y="102">LT3-P036</text>
<text x="26.4" y="109.3">13</text>
<text x="42.2" y="109.3">LT3-P012</text>
<text x="108.3" y="109.3">TENSIONER SHAFT</text>
<text x="26.4" y="116.6">14</text>
<text x="42.2" y="116.6">LT3-P044</text>
<text x="96.5" y="116.6">SECOND ENCODER SUPPORT</text>
<text x="26.4" y="123.9">15</text>
<text x="42.2" y="123.9">LT3-P045</text>
<text x="97.9" y="123.9">SECOND ENCODER MOUNT</text>
</g>
<g font-size="3.7">
<text x="181.8" y="13.8">QTY.</text>
<text x="184.6" y="21.2">1</text>
<text x="184.6" y="28.5">1</text>
<text x="184.6" y="35.8">1</text>
<text x="322.4" y="40.7">14</text>
<text x="342.6" y="40.7">7</text>
<text x="184.6" y="43.1">1</text>
<text x="184.6" y="50.5">1</text>
<text x="184.6" y="57.8">1</text>
<text x="184.6" y="65.1">1</text>
<text x="184.6" y="72.4">1</text>
<text x="184.6" y="79.8">2</text>
<text x="184.6" y="87.1">1</text>
<text x="217.1" y="88.2">6</text>
<text x="398.7" y="85.9">2</text>
<text x="184.6" y="94.4">2</text>
<text x="184.6" y="101.7">1</text>
<text x="217.1" y="98">4</text>
<text x="398.7" y="96.6">3</text>
<text x="217.1" y="107.3">8</text>
<text x="184.6" y="109.1">1</text>
<text x="397.7" y="108.2">11</text>
<text x="184.6" y="116.4">2</text>
<text x="217.1" y="116.9">9</text>
<text x="184.6" y="123.7">1</text>
<text x="216.2" y="126.5">12</text>
<text x="397.7" y="159.7">13</text>
<text x="398.7" y="170.9">5</text>
<text x="313.3" y="209.6">10</text>
<text x="332" y="209.6">1</text>
<text x="347.2" y="209.6">15</text>
</g>
<g font-size="3.3">
<text x="38.3" y="6.7">8</text>
<text x="90.2" y="6.7">7</text>
<text x="139.7" y="6.5">6</text>
<text x="190" y="6.5">5</text>
<text x="240.4" y="6.6">4</text>
<text x="290.4" y="6.7">3</text>
<text x="340.4" y="6.5">2</text>
<text x="391.9" y="6.7">1</text>
<text x="10.9" y="41.6">D</text>
<text x="418.9" y="40.7">D</text>
<text x="10.9" y="106.3">C</text>
<text x="418.4" y="106.4">C</text>
<text x="10.8" y="170.2">B</text>
<text x="419.4" y="170.6">B</text>
<text x="10.8" y="237.2">A</text>
<text x="418.6" y="236.8">A</text>
<text x="38.8" y="273.8">8</text>
<text x="90.4" y="273.8">7</text>
<text x="140.2" y="273.8">6</text>
<text x="190.1" y="273.9">5</text>
<text x="391.4" y="274.1">1</text>
</g>
<g font-size="2.2">
<text x="266.2" y="235.4">DIMENSIONING AND TOLERANCING PER</text>
<text x="276.6" y="237.5">ASME Y14.5M-1994.</text>
<text x="308.7" y="235.9">PERPENDICULARITY:</text>
<text x="337.2" y="236.1">0.001&quot; / INCH</text>
<text x="269" y="244">DE-BURR AND BREAK ALL SHARP</text>
<text x="271" y="240.8">DIMENSIONS ARE IN INCHES.</text>
<text x="308.6" y="240.7">CONCENTRICITY:</text>
<text x="308.8" y="245.6">PARALLELISM:</text>
<text x="337" y="245.8">0.001&quot; / INCH</text>
<text x="338.4" y="240.7">0.002&quot; T.I.R.</text>
<text x="352.9" y="245.8">TITLE:</text>
<text x="276.8" y="246.1">EDGES .003 MIN.</text>
<text x="290.2" y="249.5">X.XX</text>
<text x="290.2" y="251.6">X.XXX =</text>
<text x="296.9" y="249.5">=</text>
<text x="300.3" y="249.5">0.01</text>
<text x="300.4" y="251.6">0.005</text>
<text x="308.9" y="250.4">FLATNESS:</text>
<text x="337.1" y="250.4">0.001&quot; / INCH</text>
<text x="264.8" y="252.5">TOLERANCES ARE:</text>
<text x="290.2" y="255.9">ANGLES:</text>
<text x="290.2" y="253.7">X.XXXX=</text>
<text x="300.5" y="253.7">0.001</text>
<text x="300.8" y="255.9">0.5</text>
<text x="309.1" y="255">ROUGHNESS:</text>
<text x="335.2" y="254.3">125</text>
<text x="267.8" y="261">THIS DRAWING IS FOR MECH-DESIGN USE AND</text>
<text x="267.8" y="263.1">CAN BE REDISTRIBUTED AND REUSED AT WILL.</text>
<text x="286.3" y="258.6">NOTICE</text>
<text x="322.2" y="262.2">ENGINEER</text>
<text x="335.3" y="262.2">CMJ</text>
<text x="335.8" y="259.2">INIT.</text>
<text x="343.3" y="262.4">12/01/13</text>
<text x="345.1" y="259.1">DATE</text>
<text x="352.9" y="258.6">SIZE</text>
<text x="362.2" y="258.6">DWG. NO.</text>
<text x="406.7" y="258.6">REV</text>
<text x="322.3" y="268.5">CHECKED</text>
<text x="322.7" y="265.5">DRAWN</text>
<text x="335.3" y="265.3">CMJ</text>
<text x="337.3" y="268.5">-</text>
<text x="343.4" y="265.3">12/15/13</text>
<text x="347.3" y="268.6">-</text>
<text x="356.1" y="268.6">SCALE:</text>
<text x="364.6" y="268.6">1:1</text>
<text x="373.9" y="268.4">DO NOT SCALE PRINT</text>
<text x="400.2" y="268.4">SHEET 1 OF 1</text>
<text x="240.5" y="273">4</text>
<text x="289" y="273">3</text>
<text x="339.1" y="273">2</text>
</g>
<text font-size="2.1" x="293.3" y="231.4">UNLESS OTHERWISE SPECIFIED:</text>
</svg>
